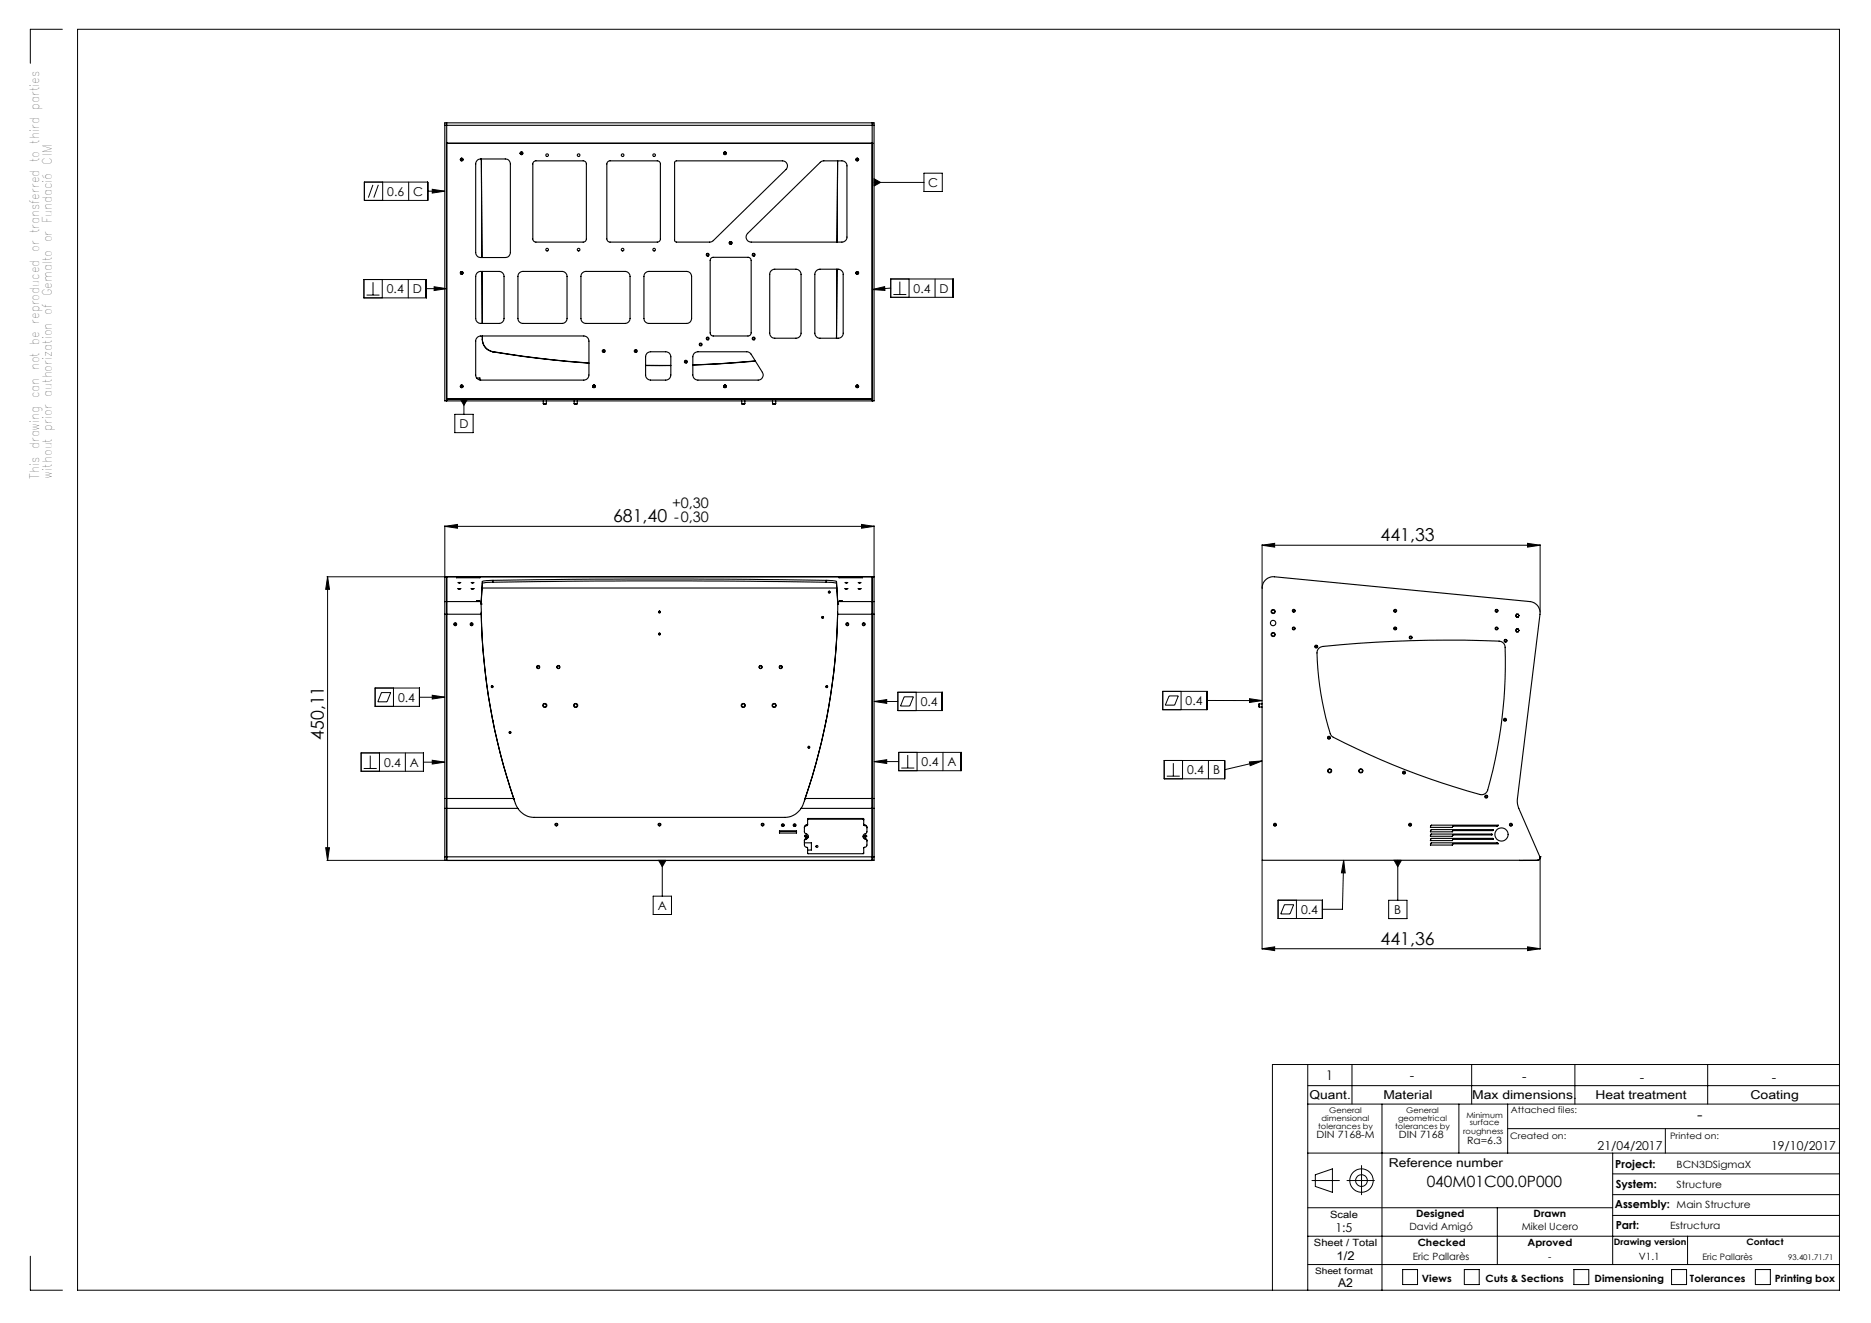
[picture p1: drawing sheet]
<svg xmlns="http://www.w3.org/2000/svg" width="594mm" height="420mm" viewBox="0 0 594 420" stroke-linecap="round" stroke-linejoin="round" font-family="sans-serif">
<g fill="none" stroke="#000" stroke-width=".32">
<path d="M19.8 9.3h-10.2v10.8M24.6 9.3h559.4v400.3h-559.4zM115.7 57.8h20.1v5.8h-20.1zM118.4 58.7l-1.5 4M120.1 58.7l-1.4 4M121.5 57.8v5.8M129.8 57.8v5.8M277.5 56.7l2 1.2-2 1.2zM277.5 57.9h15.8M293.3 55h5.9v5.8h-5.9zM135.8 60.7h5.4M137.2 60.1l4 .6-4 .6z"/>
<path d="M115.5 88.7h19.8v5.9h-19.8zM116.4 93.7h4.1M118.4 89.6v4.1M121.4 88.7v5.9M129.6 88.7v5.9M135.3 91.6h6.5M137.8 91l4 .6-4 .6zM276.9 91.9l3.9-.9 .2 1.2zM282.8 88.6h19.8v5.8h-19.8zM282.8 91.5l-5.9 .4M283.6 93.5h4.1M285.7 89.4v4.1"/>
<path d="M288.6 88.6v5.8M296.9 88.6v5.8M144.4 131.5h5.8v5.9h-5.8zM146.1 126.7h2.3l-1.1 2zM147.3 126.7v4.8M141.2 167.1l4-.6v1.2zM141.2 166.9v16M141.2 167.1h136.3M273.5 166.5l4 .6-4 .6zM277.5 166.9v16M400.7 173.1l4-.6v1.2zM400.7 172.9v13.6"/>
<path d="M400.7 173.1h88.2M485 172.5l3.9 .6-3.9 .6zM488.9 172.9v21.4M103.8 183.1h37.2M104 183.1l.6 4h-1.2zM104 183.1v90M119.1 218.4h14.1v5.8h-14.1zM121.1 219.9h2.9l-1.1 2.9h-3zM124.9 218.4v5.8M285 219.8h14.1v5.8h-14.1zM290.9 219.8v5.8M369.1 219.5h14.1v5.8h-14.1z"/>
<path d="M375 219.5v5.8M114.7 239h19.7v5.8h-19.7zM117.5 239.9v4.1M120.5 239v5.8M128.7 239v5.8M137.2 220.7l4 .6-4 .6zM141.2 221.3l-8 .1M277.5 222.7l4-.6v1.2zM277.5 222.7h7.5M285.3 238.8h19.8v5.9h-19.8zM287.1 221.2h2.9l-1.2 2.9h-2.9zM288.2 239.7v4.1"/>
<path d="M291.1 238.8v5.9M299.4 238.8v5.9M371.2 220.9h2.9l-1.2 3h-2.9zM383.2 222.4h17.5M396.7 221.8l4 .6-4 .6zM115.5 244h4.1M134.4 242h6.8M137.2 241.4l4 .6-4 .6zM277.5 241.8l4-.6v1.2zM277.5 241.8h7.8M286.1 243.8h4.2M369.6 241.4h19.2v5.8h-19.2z"/>
<path d="M370.4 246.4h4.1M372.5 242.3v4.1M375.4 241.4v5.8M383.6 241.4v5.8M396.7 241.9l4-.3-3.8 1.5zM400.7 241.6l-11.9 2.8M103.4 269.1h1.2l-.6 4zM103.8 273.1h37.8M209.1 273.1h2.3l-1.1 2zM210.3 273.1v11.4M400.7 273.3v28.1M426.6 273.1l.5 4h-1.2z"/>
<path d="M426.6 273.1l-.4 15.6h-6.4M442.6 273.1h2.3l-1.1 2zM443.8 273.1v12.7M488.9 272.5v28.9M207.4 284.5h5.8v5.8h-5.8zM405.8 285.8h14v5.8h-14zM407.8 287.2h2.9l-1.2 2.9h-2.9zM411.6 285.8v5.8M440.9 285.8h5.8v5.8h-5.8zM400.7 301.2l4-.6v1.2zM400.7 301.2h88.2M485 300.6l3.9 .6-3.9 .6z"/>
<path d="M415.2 337.9v71.7M429.2 337.9v12.6M467.2 337.9v12.6M500 337.9v12.6M542.1 337.9v12.6M584 337.9h-180v71.7M415.2 350.5h168.8M415.2 344.6h168.8M438.7 350.5v59.1M463.2 350.5v15.6M478.6 350.5v15.6M478.6 358.3h105.4"/>
<path d="M528.7 358.3v7.8M415.2 366.1h168.8M416.5 374.8h8.7M417.6 372.9l5.4-1.8v7.4l-5.4-1.9zM427.6 374.8h8.8M432.3 370v9.3M512 366.1v35.3M512 379.3h72M512 372.7h72M9.6 398.8v10.8h10.2M415.2 392.4h168.8M415.2 383.4h96.8"/>
<path d="M475.4 383.4v18M512 385.9h72M535.8 392.4v9M445.3 403h4.7v4.8h-4.7zM464.9 403h4.7v4.8h-4.7zM499.7 403h4.7v4.8h-4.7zM530.7 403h4.7v4.8h-4.7zM557.3 403h4.7v4.8h-4.7zM584 401.4h-168.8"/>
<circle cx="432.2" cy="374.8" r="3.7"/>
<circle cx="432.2" cy="374.8" r="1.87"/>
</g>
<g fill="#000">
<path d="M141.2 167.1l4-.6v1.2zM273.5 166.5l4 .6-4 .6zM400.7 173.1l4-.6v1.2zM485 172.5l3.9 .6-3.9 .6zM400.7 301.2l4-.6v1.2zM485 300.6l3.9 .6-3.9 .6z"/>
<path d="M104 183.1l.6 4h-1.2zM103.4 269.1h1.2l-.6 4z"/>
<path d="M277.5 222.7l4-.6v1.2zM137.2 220.7l4 .6-4 .6zM277.5 241.8l4-.6v1.2zM137.2 241.4l4 .6-4 .6zM209.1 273.1l1.2 2 1.1-2zM396.7 221.8l4 .6-4 .6zM396.7 241.9l4-.3-3.8 1.5zM426.6 273.1l.5 4h-1.2zM442.6 273.1l1.2 2 1.1-2zM276.9 91.9l3.9-.9 .2 1.2zM137.8 91l4 .6-4 .6zM137.2 60.1l4 .6-4 .6zM146.1 126.7l1.2 2 1.1-2zM277.5 56.7l2 1.2-2 1.2z"/>
</g>
<g fill="none" stroke="#000" stroke-width=".35">
<path d="M141.2 39.8v-.8h136.3v.8M141.2 39.8v87.5h136.3v-87.5M141.2 39.8h136.3M141.8 39v88.3M276.9 39v88.3M141.8 45.5h.1M141.8 45.5h135.1M151.5 50.9l1.1-.4h7.8a1.57 1.57 0 0 1 1.6 1.6v28.1a1.57 1.57 0 0 1-1.6 1.6h-7.8a1.57 1.57 0 0 1-1.6-1.6v-28.1zM152.8 50.5l.2 31.3M169.4 51.3l.6-.2h15.1a.97 .97 0 0 1 1.1 1v23.8a.97 .97 0 0 1-1.1 1h-15a.96 .96 0 0 1-.9-1v-24zM193 51.3l.5-.2h15.2a.96 .96 0 0 1 1 1v23.8a.96 .96 0 0 1-1 1h-15a1.02 1.02 0 0 1-1-1v-23.8zM214.3 51.2l.4-.1h33.7a1.61 1.61 0 0 1 1.5 1 1.61 1.61 0 0 1-.4 1.7l-23.3 22.8-.7 .3h-10.8l-.5-.5v-24.9z"/>
<path d="M265.9 51.1l-.2 25.8M276.9 45.5h.1M237.3 74.1l23.4-22.8 .7-.2h5.9a1.57 1.57 0 0 1 1.6 1.6v22.6a1.57 1.57 0 0 1-1.6 1.6h-28.8a1.61 1.61 0 0 1-1.5-1 1.61 1.61 0 0 1 .3-1.8zM151.5 86.6l1.1-.4h5.8a1.57 1.57 0 0 1 1.6 1.6v13.3a1.57 1.57 0 0 1-1.6 1.6h-5.8a1.57 1.57 0 0 1-1.6-1.6v-13.3zM153 86.2l.1 16.5M164.9 86.6l1.1-.4h12.4a1.57 1.57 0 0 1 1.6 1.6v13.3a1.57 1.57 0 0 1-1.6 1.6h-12.4a1.57 1.57 0 0 1-1.6-1.6v-13.3zM184.9 86.6l1.1-.4h12.4a1.57 1.57 0 0 1 1.6 1.6v13.3a1.57 1.57 0 0 1-1.6 1.6h-12.4a1.57 1.57 0 0 1-1.6-1.6v-13.3zM204.9 86.6l1.1-.4h12a1.57 1.57 0 0 1 1.6 1.6v13.3a1.57 1.57 0 0 1-1.6 1.6h-12a1.57 1.57 0 0 1-1.6-1.6v-13.3zM225.7 82l.6-.3h11.2a1.02 1.02 0 0 1 1 1v23a1.02 1.02 0 0 1-1 1h-11.1a.96 .96 0 0 1-.9-1v-23zM244.8 86l1.2-.5h6.7a1.69 1.69 0 0 1 1.6 1.6v18.7a1.63 1.63 0 0 1-1.6 1.6h-6.7a1.57 1.57 0 0 1-1.6-1.6v-18.7zM259.2 86l1.1-.5h5.8a1.63 1.63 0 0 1 1.6 1.6v18.7a1.57 1.57 0 0 1-1.6 1.6h-5.8a1.63 1.63 0 0 1-1.6-1.6v-18.7zM265.7 85.5l-.1 21.9"/>
<path d="M151.3 120h1.1v.6M151.5 107.2l1.1-.5h32.7a1.69 1.69 0 0 1 1.7 1.6v10.7a1.69 1.69 0 0 1-1.7 1.7h-32.7a1.63 1.63 0 0 1-1.6-1.7v-10.7zM153.1 106.7a4.3 4.3 0 0 0 3.4 5M153.1 107.7a4 4 0 0 0 3.4 3.9M156.5 111.7l14.3 2.1 16.2 1.5M156.5 111.6l14.3 2.1 16.2 1.5M156.5 111.6v.1M205 116h8h-8M205.4 112.1l1.2-.4h4.7a1.57 1.57 0 0 1 1.7 1.6v5.7a1.63 1.63 0 0 1-1.7 1.7h-4.7a1.63 1.63 0 0 1-1.6-1.7v-5.7zM220.4 112.1l1.2-.4 16.1 .1 .7 .6 3.6 5.8a1.63 1.63 0 0 1-1.3 2.5h-19.1a1.63 1.63 0 0 1-1.6-1.7v-5.7zM239.8 114.6l-11.1 .8-8.7 .4M239.8 114.6l-19.8 1.3"/>
<path d="M141.8 126.7h135.1M172.5 128.1h1M172.5 127.3v.8M173.5 127.3v.8M182.3 128.1h1M182.3 127.3v.8M183.3 127.3v.8M235.5 128.1h1M235.5 127.3v.8M236.5 127.3v.8M245.3 128.1h1M245.3 127.3v.8"/>
<path d="M246.3 127.3v.8M141.2 191v4M141.2 191v-7.9h136.3v7.9M141.2 195h11.6M141.2 191h11.6M141.2 195v58.5M141.8 183.1v88.9M145 183.2h7.4v.2h-7.4zM145.5 186.9h.6zM145.5 185h.6zM149.6 186.9h.9zM149.6 185h.9z"/>
<path d="M149.7 186.9h.6zM149.7 185l.6-.1zM151.4 190.7h.9zM151.5 190.7h.6zM152.8 191v.8M152.8 191.8h.1M152.8 191.8v3.2M152.8 191.6v.2M152.8 191v.6M152.8 194.4v.5M152.8 195a193.6 193.6 0 0 0 10.3 58.5M152.8 194.9a193.6 193.6 0 0 0 10.3 58.5"/>
<path d="M152.8 194.9v.1M153.1 186.7h112.6M153.1 184.6l-.3 6.4M153.1 184.6v.6M153.1 185.2l-.3 6.4M156.5 184.2l43.2-.4 29 .1 33.6 .3M156.5 184.2l-2 .1-1.4 .3M156.5 184.8l-3.4 .4M156.5 184.8l43.2-.4h29l33.6 .4M156.5 184.2v.6M262.3 184.2l1.9 .1 1.4 .3M262.3 184.8l3.3 .4"/>
<path d="M262.3 184.2v.6M265.6 184.6l.4 6.4M265.6 185.2l.4 6.4M265.6 184.6v.6M265.9 195a190.8 190.8 0 0 1-10.3 58.5M265.9 194.9a190.8 190.8 0 0 1-10.3 58.5M265.9 195h11.6M265.9 194.9v.1M266 191v.8M266 191.8l-.1 3.2M266 191.8h.1M266 194.4l-.1 .5"/>
<path d="M266 191.6v.2M266 191h11.5M266 191v.6M266.4 183.2h7.4v.2h-7.4zM266.5 190.7h.9zM266.6 190.7h.6zM268.3 186.9h.9zM268.3 185h.9zM268.4 186.9h.6zM268.4 184.9l.6 .1zM272.5 186.9h.9zM272.5 185h.9z"/>
<path d="M272.6 186.9h.6zM272.6 184.9l.6 .1zM276.9 183.1v88.9M277.5 191v4M277.5 195v58.5M401.7 184.2l1.3-.9 1.6-.2 81.1 7.9a3.6 3.6 0 0 1 3.2 4l-7.2 59.3 .5 2.3 6.7 15.4a.79 .79 0 0 1-.8 1.1h-87.4v-86.4l.3-1.6zM481.4 195h.6l.3 .4-.3 .5h-.6l-.2-.5zM481.4 199.7h.6l.3 .4-.3 .5h-.6l-.2-.5zM418.6 205.9l.6-.5a349.9 349.9 0 0 1 57.5-1.7l1 1a139.3 139.3 0 0 1-5.8 46.8l-1.3 .8a220.8 220.8 0 0 1-47.8-18.6l-.1-.2a84.8 84.8 0 0 1-4.5-26.9zM156.4 228.6l.1 .4M262.3 228.6l-.1 .4M399.8 223.5v1"/>
<path d="M399.8 223.5h.9M399.8 224.5h.9M141.2 253.5v3.1M141.2 253.5h21.9M141.2 256.6h23.2M141.2 256.6v15.4M163.1 253.5l1.3 3.1M163.1 253.4l.2 .8M163.1 253.4v.1M164.4 256.6a6.2 6.2 0 0 0 5.2 2.9h79.6a6.1 6.1 0 0 0 5.1-2.9M254.3 256.6h23.2M255.6 253.5l-1.3 3.1"/>
<path d="M255.6 253.4l-.2 .8M255.6 253.5h21.9M255.6 253.4v.1M256.6 259.8l-.2 .1v2l-.2 .2M256.6 259.8v.3M256.6 259.8h17.4M274 259.8l.2 .1v2l.2 .2M274 259.8v.3M277.5 253.5v3.1M277.5 256.6v15.4M141.2 272v1.1h136.3v-1.1M141.2 272h136.3"/>
<path d="M141.8 272v1.1M141.8 273.1h135.1M247.5 263.8h5.4v.7h-5.4zM247.5 264h5.4M255.4 267.6h2.2v2.3h-1.2M255.4 265.5l.3-.2 .4 .2M255.9 266.1l-.5 .4v1.8l.3 .6 .7 .2 .1 1.9h17.6l.1-1.8 .7-.3 .3-.6v-1.5l-.5-.7M255.9 266.4l-.5 .6M255.9 266.1v.3M256 262.1h-.1M256.2 261.8l-.5 .2-.3 .4v1.7l.2 .5a.79 .79 0 0 1 .9 .6 .79 .79 0 0 1-.6 .9M256.2 262.1l-.5 .1-.3 .6"/>
<path d="M256.2 261.8v.3M256.4 261.7l-.2 .1M256.6 265.4l-.1 .6-.6 .4M256.6 260.1l-.2 .2M256.6 260.1h17.4M274 265.4l.1 .6 .6 .4M274 260.1l.2 .2M274.2 261.7l.2 .1M274.4 261.8l.5 .2 .3 .4v1.7l-.2 .5a.79 .79 0 0 0-.9 .6 .79 .79 0 0 0 .6 .9M274.4 262.1l.5 .1 .3 .6M274.4 261.8v.3M274.5 265.5l.2-.2 .5 .2"/>
<path d="M274.7 266.4l.5 .6M274.7 266.1v.3M276.9 272v1.1M454.3 266.3l19.6-.1 .2 .2-12.9 .1-.1 .4h-7zM454.3 264.9l19.4-.1v.3h-12.4l-.3 .4h-6.8zM454.3 267.6h21l.4 .2-14.5 .1-.1 .4h-6.9zM454.3 263.4h19.8l-.2 .3h-12.7l-.1 .4h-6.9zM454.4 262l21.3 .1-.4 .2h-14.1l-.1 .4h-7zM475.3 267.6h.1M475.3 262.3h.1M482.5 273.1h5.7M488.2 273.1h.1"/>
<path d="M488.9 272h.1M488.9 272a.86 .86 0 0 1-.7 1.1"/>
<circle cx="146.6" cy="50.7" r=".26"/>
<circle cx="146.6" cy="50.7" r=".43"/>
<circle cx="146.6" cy="50.6" r=".42"/>
<circle cx="165.6" cy="48.7" r=".42"/>
<circle cx="165.6" cy="48.7" r=".41"/>
<circle cx="165.6" cy="48.7" r=".25"/>
<circle cx="173.7" cy="49.3" r=".42"/>
<circle cx="183.7" cy="49.3" r=".43"/>
<circle cx="197.7" cy="49.3" r=".43"/>
<circle cx="207.7" cy="49.3" r=".42"/>
<circle cx="230.2" cy="48.7" r=".42"/>
<circle cx="230.2" cy="48.7" r=".41"/>
<circle cx="230.2" cy="48.7" r=".25"/>
<circle cx="272.2" cy="50.7" r=".43"/>
<circle cx="272.2" cy="50.6" r=".42"/>
<circle cx="272.2" cy="50.6" r=".25"/>
<circle cx="173.7" cy="79.3" r=".41"/>
<circle cx="183.7" cy="79.3" r=".42"/>
<circle cx="197.7" cy="79.3" r=".42"/>
<circle cx="207.7" cy="79.3" r=".41"/>
<circle cx="232" cy="77.1" r=".42"/>
<circle cx="232" cy="77.1" r=".41"/>
<circle cx="232" cy="77.1" r=".25"/>
<circle cx="146.6" cy="86.7" r=".26"/>
<circle cx="146.6" cy="86.7" r=".41"/>
<circle cx="146.6" cy="86.7" r=".42"/>
<circle cx="224.7" cy="80.9" r=".3"/>
<circle cx="224.7" cy="80.9" r=".46"/>
<circle cx="239.3" cy="80.9" r=".31"/>
<circle cx="239.3" cy="80.9" r=".46"/>
<circle cx="272.2" cy="86.7" r=".41"/>
<circle cx="272.2" cy="86.7" r=".42"/>
<circle cx="272.2" cy="86.6" r=".25"/>
<circle cx="191.7" cy="111.4" r=".45"/>
<circle cx="191.7" cy="111.4" r=".3"/>
<circle cx="201.8" cy="111.4" r=".3"/>
<circle cx="201.8" cy="111.4" r=".46"/>
<circle cx="217.7" cy="114.8" r=".3"/>
<circle cx="217.8" cy="114.8" r=".45"/>
<circle cx="222.4" cy="109.4" r=".3"/>
<circle cx="222.4" cy="109.4" r=".45"/>
<circle cx="224.7" cy="107.5" r=".3"/>
<circle cx="224.7" cy="107.5" r=".46"/>
<circle cx="239.3" cy="107.5" r=".31"/>
<circle cx="239.3" cy="107.5" r=".46"/>
<circle cx="146.6" cy="122.7" r=".26"/>
<circle cx="146.6" cy="122.7" r=".43"/>
<circle cx="146.6" cy="122.7" r=".42"/>
<circle cx="188.6" cy="122.7" r=".25"/>
<circle cx="188.6" cy="122.6" r=".42"/>
<circle cx="188.6" cy="122.7" r=".43"/>
<circle cx="230.2" cy="122.7" r=".25"/>
<circle cx="230.2" cy="122.6" r=".42"/>
<circle cx="230.2" cy="122.7" r=".43"/>
<circle cx="272.2" cy="122.7" r=".43"/>
<circle cx="272.2" cy="122.7" r=".42"/>
<circle cx="272.2" cy="122.7" r=".25"/>
<circle cx="144.5" cy="198.2" r=".46"/>
<circle cx="144.5" cy="198.2" r=".3"/>
<circle cx="149.7" cy="198.2" r=".46"/>
<circle cx="149.7" cy="198.2" r=".3"/>
<circle cx="209.4" cy="194.3" r=".31"/>
<circle cx="209.4" cy="194.3" r=".2"/>
<circle cx="261.2" cy="196" r=".19"/>
<circle cx="261.2" cy="196" r=".3"/>
<circle cx="263.3" cy="188" r=".3"/>
<circle cx="263.3" cy="188" r=".21"/>
<circle cx="269" cy="198.2" r=".46"/>
<circle cx="269" cy="198.2" r=".31"/>
<circle cx="274.2" cy="198.2" r=".46"/>
<circle cx="274.2" cy="198.2" r=".31"/>
<circle cx="404.2" cy="197.8" r=".85"/>
<circle cx="404.2" cy="194.1" r=".5"/>
<circle cx="404.2" cy="194.1" r=".65"/>
<circle cx="410.7" cy="199.5" r=".29"/>
<circle cx="410.7" cy="193.9" r=".31"/>
<circle cx="410.7" cy="199.5" r=".46"/>
<circle cx="410.7" cy="193.9" r=".46"/>
<circle cx="442.9" cy="199.5" r=".3"/>
<circle cx="442.9" cy="193.9" r=".31"/>
<circle cx="442.9" cy="199.5" r=".46"/>
<circle cx="442.9" cy="193.9" r=".46"/>
<circle cx="475.1" cy="193.9" r=".46"/>
<circle cx="475.1" cy="199.5" r=".46"/>
<circle cx="475.1" cy="199.5" r=".31"/>
<circle cx="475.1" cy="193.9" r=".3"/>
<circle cx="481.7" cy="195.4" r=".43"/>
<circle cx="156.2" cy="218" r=".31"/>
<circle cx="156.3" cy="218" r=".2"/>
<circle cx="170.9" cy="211.8" r=".39"/>
<circle cx="170.9" cy="211.8" r=".5"/>
<circle cx="177.3" cy="211.8" r=".4"/>
<circle cx="177.3" cy="211.8" r=".5"/>
<circle cx="209.4" cy="201.3" r=".19"/>
<circle cx="209.4" cy="201.3" r=".3"/>
<circle cx="241.5" cy="211.8" r=".4"/>
<circle cx="241.5" cy="211.8" r=".5"/>
<circle cx="247.9" cy="211.8" r=".39"/>
<circle cx="247.9" cy="211.8" r=".5"/>
<circle cx="262.5" cy="218" r=".31"/>
<circle cx="262.5" cy="218" r=".2"/>
<circle cx="404.2" cy="201.4" r=".51"/>
<circle cx="404.2" cy="201.4" r=".65"/>
<circle cx="417.9" cy="205.3" r=".29"/>
<circle cx="417.9" cy="205.3" r=".46"/>
<circle cx="447.8" cy="202.4" r=".46"/>
<circle cx="447.9" cy="202.4" r=".31"/>
<circle cx="478" cy="203.4" r=".46"/>
<circle cx="478" cy="203.4" r=".31"/>
<circle cx="481.7" cy="200.1" r=".42"/>
<circle cx="161.9" cy="232.5" r=".31"/>
<circle cx="161.9" cy="232.5" r=".2"/>
<circle cx="173" cy="223.9" r=".66"/>
<circle cx="173" cy="224" r=".5"/>
<circle cx="182.8" cy="224" r=".5"/>
<circle cx="182.8" cy="223.9" r=".66"/>
<circle cx="236" cy="224" r=".5"/>
<circle cx="236" cy="223.9" r=".66"/>
<circle cx="245.8" cy="223.9" r=".65"/>
<circle cx="245.8" cy="224" r=".5"/>
<circle cx="256.8" cy="237.2" r=".31"/>
<circle cx="256.8" cy="237.2" r=".21"/>
<circle cx="421.9" cy="234.2" r=".3"/>
<circle cx="421.9" cy="234.2" r=".46"/>
<circle cx="477.8" cy="228.5" r=".46"/>
<circle cx="477.8" cy="228.5" r=".3"/>
<circle cx="422.1" cy="244.7" r=".64"/>
<circle cx="422.1" cy="244.7" r=".5"/>
<circle cx="432" cy="244.7" r=".51"/>
<circle cx="432" cy="244.7" r=".65"/>
<circle cx="445.7" cy="245.3" r=".29"/>
<circle cx="445.7" cy="245.3" r=".46"/>
<circle cx="471.8" cy="252.9" r=".46"/>
<circle cx="471.9" cy="252.9" r=".3"/>
<circle cx="176.6" cy="261.7" r=".45"/>
<circle cx="176.6" cy="261.7" r=".28"/>
<circle cx="209.4" cy="261.7" r=".28"/>
<circle cx="209.4" cy="261.8" r=".44"/>
<circle cx="242.1" cy="261.7" r=".28"/>
<circle cx="242.1" cy="261.8" r=".44"/>
<circle cx="248.5" cy="261.9" r=".43"/>
<circle cx="248.5" cy="262" r=".29"/>
<circle cx="252.3" cy="261.9" r=".43"/>
<circle cx="252.3" cy="262" r=".29"/>
<circle cx="255.8" cy="265.4" r=".33"/>
<circle cx="259.4" cy="268.7" r=".32"/>
<circle cx="274.8" cy="265.4" r=".33"/>
<circle cx="404.8" cy="261.8" r=".46"/>
<circle cx="404.8" cy="261.8" r=".31"/>
<circle cx="447.7" cy="261.8" r=".46"/>
<circle cx="447.7" cy="261.8" r=".31"/>
<circle cx="476.7" cy="264.9" r="2.1"/>
<circle cx="479.7" cy="261.8" r=".46"/>
<circle cx="479.7" cy="261.8" r=".31"/>
</g>
<g font-size="5.6">
<text x="194.6" y="165.8">681,40</text>
<text x="438.3" y="171.8">441,33</text>
<text x="102.8" y="234.9" transform="rotate(-90 102.8 234.9)">450,11</text>
<text x="438.3" y="299.9">441,36</text>
</g>
<g font-size="4.9">
<text x="538.8" y="355.6">-</text>
<text x="452.9" y="376.8">040M01C00.0P000</text>
</g>
<g font-size="4.6">
<text x="213.4" y="161.3">+0,30</text>
<text x="214" y="165.8">-0,30</text>
</g>
<g font-size="4.2">
<text x="420.9" y="342.9">1</text>
<text x="447.6" y="343">-</text>
<text x="483.3" y="343.2">-</text>
<text x="520.7" y="343.5">-</text>
<text x="562.5" y="343.5">-</text>
</g>
<g font-size="4">
<text x="12.5" y="151.9" transform="rotate(-90 12.5 151.9)">This drawing can not be reproduced or transferred to third parties</text>
<text x="16.5" y="151.9" transform="rotate(-90 16.5 151.9)">without prior authorization of Gemalto or Fundació CIM</text>
</g>
<g font-size="3.9">
<text x="294.7" y="59.4">C</text>
<text x="123" y="62.2">0.6</text>
<text x="131.2" y="62.2">C</text>
<text x="122.8" y="93.1">0.4</text>
<text x="131" y="93.1">D</text>
<text x="290.1" y="92.9">0.4</text>
<text x="298.3" y="92.9">D</text>
<text x="145.9" y="135.9">D</text>
<text x="126.4" y="222.8">0.4</text>
<text x="292.3" y="224.1">0.4</text>
<text x="376.4" y="223.8">0.4</text>
<text x="121.9" y="243.4">0.4</text>
<text x="130.2" y="243.4">A</text>
<text x="292.6" y="243.2">0.4</text>
<text x="300.8" y="243.2">A</text>
<text x="376.9" y="245.8">0.4</text>
<text x="385.1" y="245.8">B</text>
<text x="208.8" y="288.9">A</text>
<text x="413.1" y="290.1">0.4</text>
<text x="442.7" y="290.2">B</text>
<text x="415.8" y="348.8">Quant.</text>
<text x="439.2" y="348.8">Material</text>
<text x="467.3" y="348.8">Max dimensions.</text>
<text x="506.5" y="348.8">Heat treatment</text>
<text x="555.7" y="348.8">Coating</text>
<text x="507.2" y="365.1">21/04/2017</text>
<text x="562.3" y="365.1">19/10/2017</text>
<text x="440.9" y="370.3">Reference number</text>
<text x="424" y="391">1:5</text>
<text x="424.3" y="399.9">1/2</text>
<text x="424.8" y="408.7">A2</text>
</g>
<g font-size="3.5">
<text x="512.8" y="370.7">Project:</text>
<text x="512.9" y="377.3">System:</text>
<text x="512.7" y="383.6">Assembly: Main Structure</text>
<text x="512.9" y="390.2">Part:</text>
</g>
<g font-size="3.2">
<text x="418" y="361.4">DIN 7168-M</text>
<text x="444.1" y="361.4">DIN 7168</text>
<text x="465.8" y="363.1">Ra=6.3</text>
<text x="532.3" y="370.7">BCN3DSigmaX</text>
<text x="532.3" y="377.2">Structure</text>
<text x="422.3" y="386.7">Scale</text>
<text x="449.6" y="386.3">Designed</text>
<text x="486.9" y="386.3">Drawn</text>
<text x="417.1" y="395.5">Sheet / Total</text>
<text x="447.5" y="390.6">David Amigó</text>
<text x="450.1" y="395.5">Checked</text>
<text x="483.1" y="390.6">Mikel Ucero</text>
<text x="485" y="395.5">Aproved</text>
<text x="530.2" y="390.2">Estructura</text>
<text x="448.6" y="399.9">Eric Pallarès</text>
<text x="491.5" y="399.9">-</text>
<text x="520.3" y="399.9">V1.1</text>
<text x="451.4" y="406.9">Views</text>
<text x="471.6" y="406.9">Cuts &amp; Sections</text>
<text x="506.3" y="406.9">Dimensioning</text>
<text x="536.5" y="407">Tolerances</text>
<text x="563.5" y="407">Printing box</text>
</g>
<g font-size="2.8">
<text x="479.7" y="353.5">Attached files:</text>
<text x="479.4" y="361.5">Created on:</text>
<text x="530.2" y="361.5">Printed on:</text>
<text x="512.4" y="395.2">Drawing version</text>
<text x="554.5" y="395.2">Contact</text>
<text x="540.5" y="400.1">Eric Pallarès</text>
<text x="417.5" y="404.5">Sheet format</text>
</g>
<g font-size="2.5">
<text x="422" y="353.5">General</text>
<text x="446.4" y="353.5">General</text>
<text x="418.5" y="358.4">tolerances by</text>
<text x="419.5" y="355.9">dimensional</text>
<text x="442.9" y="358.4">tolerances by</text>
<text x="443.8" y="355.9">geometrical</text>
<text x="465.5" y="354.8">Minimum</text>
<text x="466.6" y="357.3">surface</text>
<text x="464.5" y="360">roughness</text>
<text x="567.7" y="399.9">93.401.71.71</text>
</g>
</svg>
